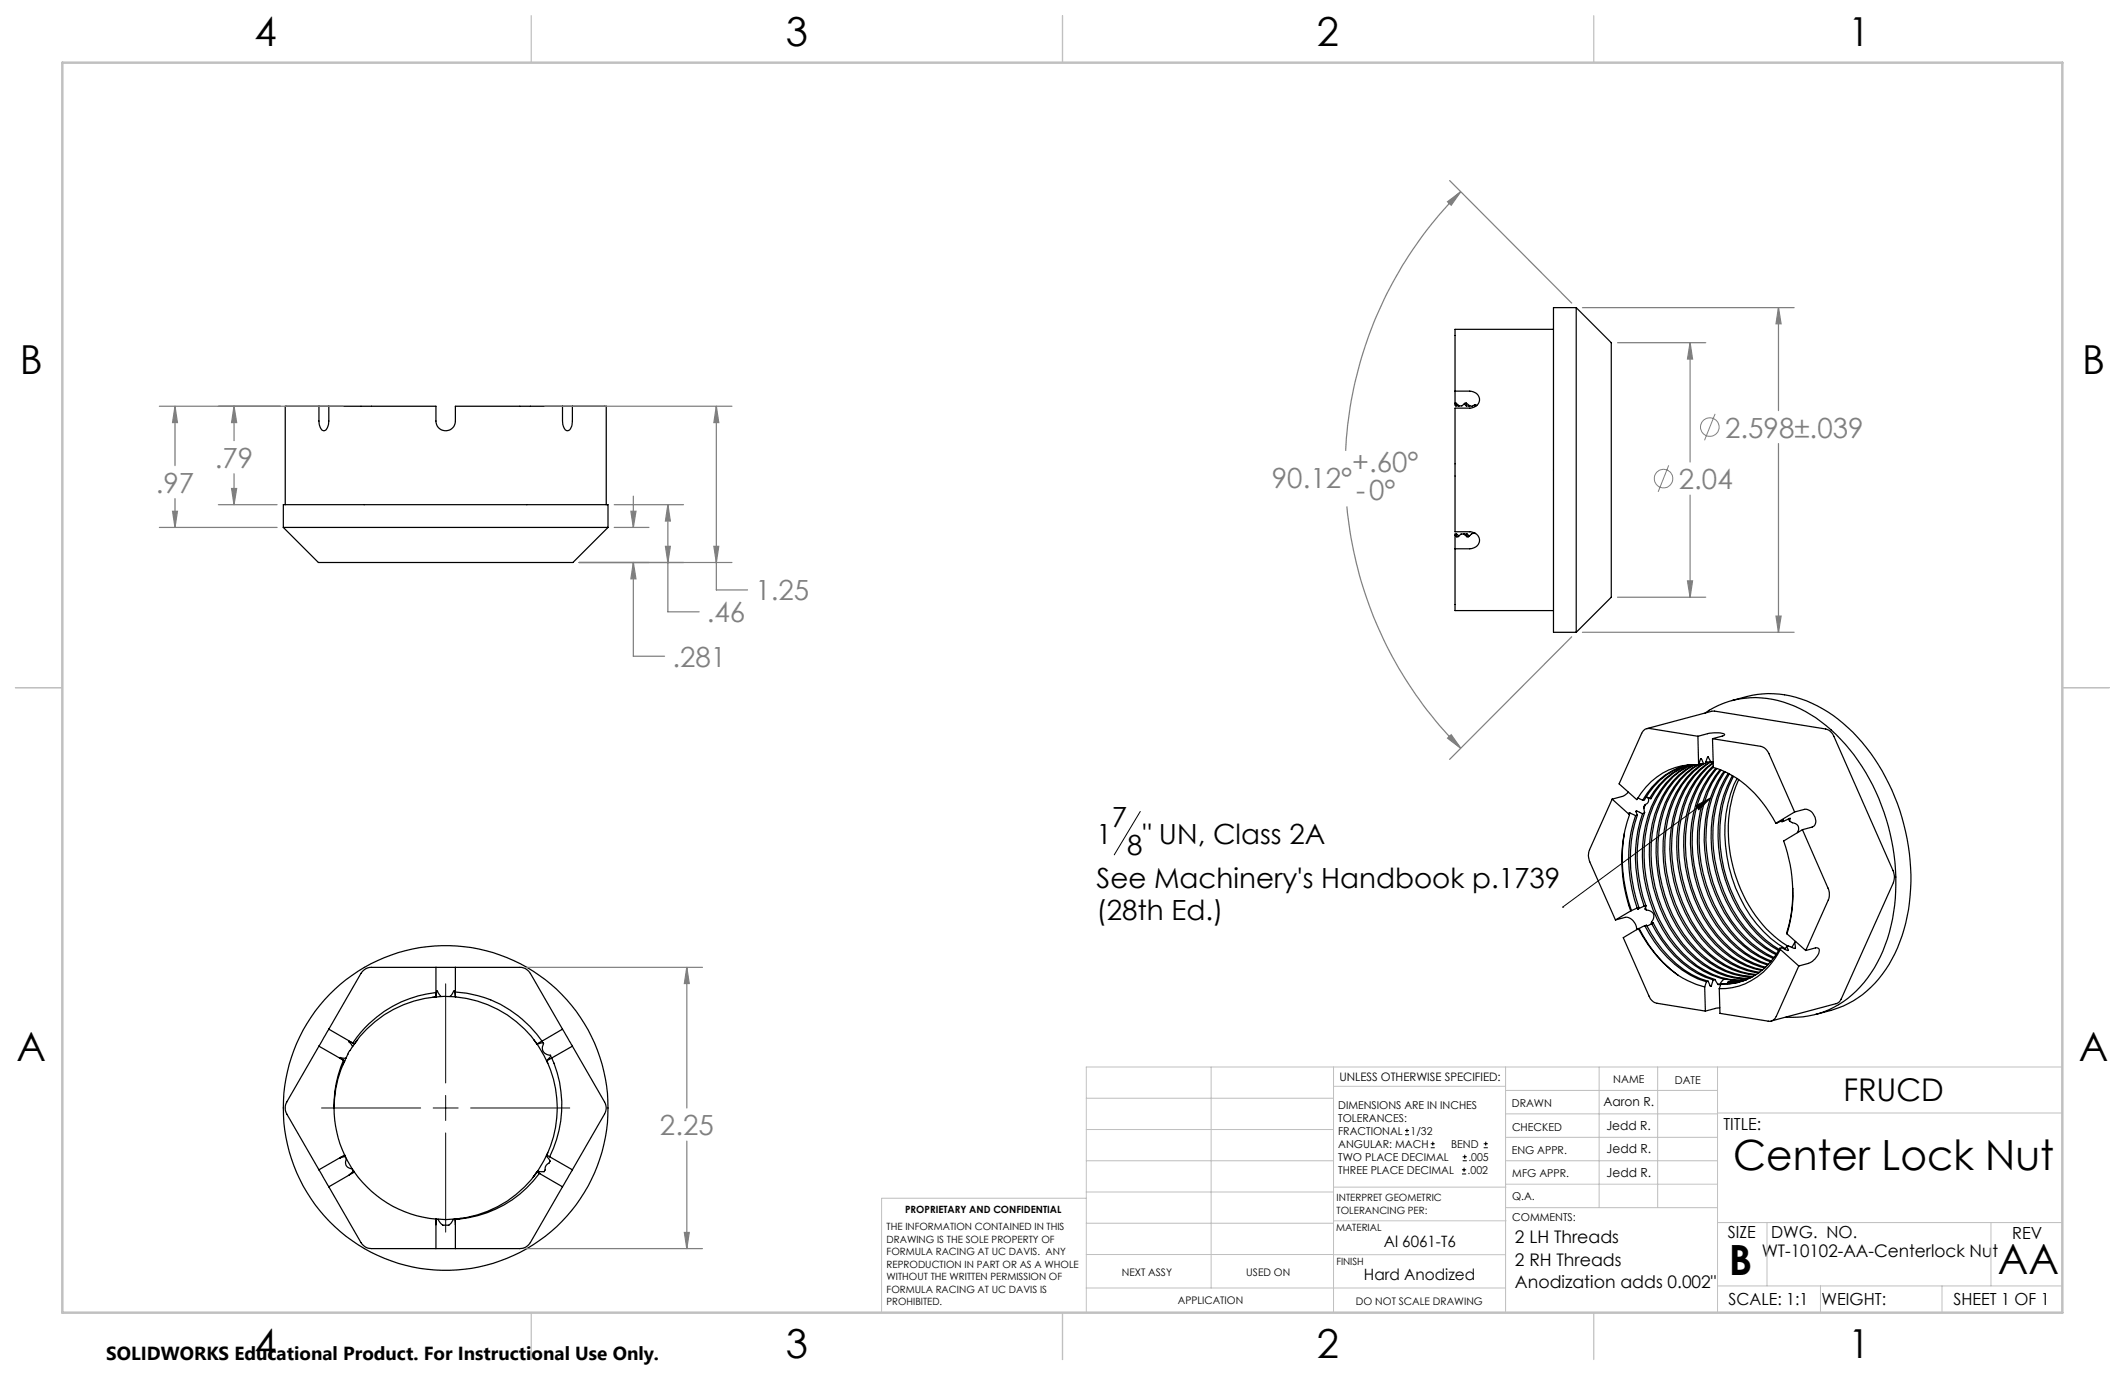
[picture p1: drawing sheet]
<svg xmlns="http://www.w3.org/2000/svg" width="432mm" height="279mm" viewBox="0 0 432 279" stroke-linecap="round" stroke-linejoin="round" font-family="sans-serif">
<g fill="none" stroke="#000" stroke-width=".25">
<path d="M295.7 79.5h3a1.71 1.71 0 0 1 1.7 1 1.71 1.71 0 0 1-.4 2l-1 .4h-3.3v25.2h3a1.71 1.71 0 0 1 1.7 1 1.71 1.71 0 0 1-.4 2l-1 .4h-3.3M315.7 66.9v57.2M315.7 66.9h-20v15.4l.1 .2M320.3 62.5v66M320.3 62.5h-4.6v4.4M320.3 62.5l7.1 7.1v51.8l-7.1 7.1M64.8 82.5v3a1.99 1.99 0 0 0 .9 2 1.43 1.43 0 0 0 1.1-1.6v-3.4M114.3 82.5v3a1.99 1.99 0 0 0 .9 2 1.35 1.35 0 0 0 1.1-1.6v-3.4M295.7 81.9h.1M295.8 81.9a1.06 1.06 0 0 0 1 .6 1.06 1.06 0 0 0 .9-.6h.3a1.23 1.23 0 0 0 1.8 .3l.3 .2M295.8 82.5h.6M295.9 82l-.1 .5"/>
<path d="M296.4 82.4v.1M297.5 82.1l.5 .4M298 82.5h.5M298 82v.5M298.5 82.4v.1M298.6 82.4l-.1 .1M299.6 82.3l.2 .3M57.6 107.2h65.9M57.6 107.2l7.1 7.1h51.7l7.1-7.1M57.6 107.2v-4.6h65.9v4.6M58 102.6v-20.1h30.6v3a1.98 1.98 0 0 0 2 2 1.98 1.98 0 0 0 1.9-2v-3h30.7v20.1M295.7 108.8l.3 .3"/>
<path d="M296 109.1h.3l.6-.6a1.35 1.35 0 0 1 1.2 .6M296 108.5h-.3v15.6h20M296 108.5l.4 .4M296 108.5v.5M297.6 108.5h.5M297.6 108.5v.1M297.6 108.5h-.1M298.1 108.5l.5 .4M298.1 108.5v.5M299.7 108.3l-.1 .1M299.8 108.4l-.8 .1-.6 .6h-.3M315.7 124.1v4.4h4.6"/>
<path d="M334.6 148.1l13.3-3.6h.5l22.6 3.6a2.44 2.44 0 0 1 1.6 1.5l12.1 27.3a3.1 3.1 0 0 1 0 2.5l-10.9 24.1-.6 .4-13.3 3.6M338.3 158.3a13.6 13.6 0 0 1 4.8-2.9 14.7 14.7 0 0 0-7.6 6.9l-.3-.1 .9-1.3zM342.3 155.6a14 14 0 0 0-8.1 6.9l-.4 .1M343.4 155.4a13.9 13.9 0 0 0-9.6 7.2M343.6 155.4a16 16 0 0 0-8.7 10.4 29.3 29.3 0 0 0 6.7 28 17.8 17.8 0 0 0 8.7 5.2M343.8 155.4a16.1 16.1 0 0 0-8.6 10.3 29.1 29.1 0 0 0 8.2 29.4 14.7 14.7 0 0 0 11.5 4M344.2 155.4a16.1 16.1 0 0 0-7.9 10 29.1 29.1 0 0 0 8.1 29.4 15.4 15.4 0 0 0 11 4M344.4 155.4a16.1 16.1 0 0 0-7.8 9.9 29.1 29.1 0 0 0 8.2 29.4 15.7 15.7 0 0 0 10.8 4.1M344.9 155.4a17.4 17.4 0 0 0-7.8 11.6 29.5 29.5 0 0 0 7.3 26 16 16 0 0 0 11.7 5.5M345 149.6l2.2-.6 1.1-.1a3.3 3.3 0 0 1 2.1 .4l-.2 .2-2.2 .6M345 149.6l-9.8-1.6a1.47 1.47 0 0 0-1.6 1l-4.6 10.3 3.6 3.2a13.2 13.2 0 0 1 12.6-7.1M345 149.6l.2 5.8"/>
<path d="M345.1 155.4a17.3 17.3 0 0 0-7.6 11.5 29.2 29.2 0 0 0 8.7 27.4 15.4 15.4 0 0 0 10.1 4.1M345.4 155.2l-.2 .2M346 155.2a17.6 17.6 0 0 0-7.5 11.5 29.3 29.3 0 0 0 8.7 27.3 15.6 15.6 0 0 0 9.5 4.1M346.2 155.3a17.1 17.1 0 0 0-7.3 11.3 29.5 29.5 0 0 0 8.7 27.4 16.2 16.2 0 0 0 9.3 4M346.2 155.2l-.5-1-.5 1.2M346.2 155.2h-1M346.4 144.9a18.7 18.7 0 0 1 19.4-.9 34.7 34.7 0 0 1 15.4 16.9 42.3 42.3 0 0 1 2.3 29.8 23 23 0 0 1-11.8 14.5 18.1 18.1 0 0 1-8.8 1.5M346.6 154.8h1.1M346.8 154.8l-.2 .2M347.1 153.8l-.6 1.3-.3 .1M347.1 153.8h.1M347.1 153.8l.6 1"/>
<path d="M347.4 154.8a17.2 17.2 0 0 0-7.5 11.5 29.2 29.2 0 0 0 8.7 27.4 15.8 15.8 0 0 0 8.8 4M347.6 154.8a17.4 17.4 0 0 0-7.3 11.4 29.5 29.5 0 0 0 7.2 26 17 17 0 0 0 10 5.4M348 150.1l9.8 1.6a2.44 2.44 0 0 1 1.6 1.4l5.3 11.9M348 150.1l.2 5.9a21 21 0 0 1 12 10.2l.7 1.1M348.1 155.6a19.8 19.8 0 0 0-5.9 14.1 29.2 29.2 0 0 0 9.2 23.2 16.3 16.3 0 0 0 7.2 3.8M348.1 154.9a17.7 17.7 0 0 0-6.8 11 29.2 29.2 0 0 0 8.7 27.4 17 17 0 0 0 8 3.9M348.1 155.1a19 19 0 0 0-6.8 12.8 29.7 29.7 0 0 0 7.6 23.9 17.6 17.6 0 0 0 9.2 5.3M348.1 154.8h-.4M348.2 155.9a20.5 20.5 0 0 0-5.7 13.7 29.2 29.2 0 0 0 9.3 23.2 16.9 16.9 0 0 0 7 3.7M348.7 156.1a22.3 22.3 0 0 0-5.1 17.6 27.8 27.8 0 0 0 10.7 20 15.8 15.8 0 0 0 4.9 2.4M348.9 156.2a22.7 22.7 0 0 0-4.9 17.4 28 28 0 0 0 10.7 20l3.1 1.8 1.5 .5M349.5 156.4a22.9 22.9 0 0 0-4.5 16.9 28.4 28.4 0 0 0 9.2 18.9 16.7 16.7 0 0 0 5.6 3.2"/>
<path d="M349.7 156.5a23.1 23.1 0 0 0-4.3 16.7 28.8 28.8 0 0 0 9.1 18.9 16 16 0 0 0 5.4 3.2M350.3 156.8a24 24 0 0 0-3.6 18.3 27.2 27.2 0 0 0 10.4 17.9l1.6 1 1.6 .8M350.5 156.8a24.3 24.3 0 0 0-3.4 18.2 27.2 27.2 0 0 0 10.4 17.9l3 1.7M351.2 157.2a25.6 25.6 0 0 0-2.7 19.7 25.8 25.8 0 0 0 11.6 16.7l.8 .4M351.4 157.3a26 26 0 0 0-1.9 21.7 24.6 24.6 0 0 0 11.5 14.8M351.9 142.3a21.4 21.4 0 0 1 11.8-.9 28.4 28.4 0 0 1 16.4 11.6 43.1 43.1 0 0 1 6.8 35.9 23.7 23.7 0 0 1-11.3 15l-3 1.2-3.6 1M352 157.6a26.5 26.5 0 0 0-1.4 21.1 26.3 26.3 0 0 0 9.3 13.5l1.5 .9M352.2 157.8a26.7 26.7 0 0 0-1.3 20.8 25.7 25.7 0 0 0 10.6 14.3M353 158.2a26.7 26.7 0 0 0-1.1 20.1 25.3 25.3 0 0 0 10.9 14.5M353.3 158.4a28.1 28.1 0 0 0 1 23.5 24.4 24.4 0 0 0 9 10.4M327.6 162.4l-4.6 10.2a3 3 0 0 0 0 2.5l5.3 11.8M327.6 162.4l3.5 3.2"/>
<path d="M330.1 169.3a30.9 30.9 0 0 0 1.4 15.7M330.9 161l-1.1 .8-2.2 .6M331.1 165.6a29.6 29.6 0 0 0 .3 19.5M331.2 165.2l1.2 .5M331.2 165.2h-.2l.1 .4M331.2 165.2l-.1 .2M332.4 165.7a28.9 28.9 0 0 0 .3 18.8M332.6 164.8l1.2 .5M332.6 164.8l-.2 .1 .3 .7M332.6 164.8l-.1 .3M332.7 165.6a28.9 28.9 0 0 0 .3 18.8M332.7 165.6l-.3 .1"/>
<path d="M332.8 162.1l1 .5M333.8 165.3a28.3 28.3 0 0 0 .3 18.8M334.2 165.1l-.4 .2M334.2 165.1a28 28 0 0 0 .3 19M334.3 163.5l-.3 .4 .2 1.2M334.3 163.5l-.3 .8M334.5 161.9l.7 .3M334.9 162.2a.95 .95 0 0 1-.6 1.3M334.9 162.1v.1M335 162.1l-.1 .1M362 166.8l.1 .2M362.1 167l.3-.3-1.5 .6"/>
<path d="M363.4 166.4l.2 .4M363.6 166.8l.2-.5-1.7 .7M363.6 166.8l.6 .3a1.28 1.28 0 0 1 1.1 .7 1.28 1.28 0 0 1-.1 1.4M364.7 165l1.9-.5a2.32 2.32 0 0 1 2.1 3.3l-.5 .3-1.9 .5M364.7 165l-3.8 2.3M366.3 168.6l5.1 11.8a3.1 3.1 0 0 1 .1 2.5l-4.6 10.2M366.3 168.6l-3.9 2.3a30.9 30.9 0 0 1 1.9 9.6M88.6 196.6h-13.1a2.44 2.44 0 0 0-2.2 1.2l-6.5 11.3M88.6 196.6h3.9M88.6 196.6v5.1M92.5 196.6h13.1a2.44 2.44 0 0 1 2.2 1.2l6.5 11.3M92.5 196.6v5"/>
<path d="M328.3 186.9l1.9-.5a2.41 2.41 0 0 1 2.4 2.5M331.4 185.1l-3.1 1.8M331.5 185l-.1 .1M332.7 184.5l-1.2 .5M332.9 184.6v.1M332.9 188.7l-3.1 1.8 5.3 11.9a2.24 2.24 0 0 0 1.6 1.5l9.8 1.6M332.9 188.7a27 27 0 0 0 8.1 9.5M333 184.4l-.3 .3h.2M333 184.4l-.3 .1M333.1 188.7a26.2 26.2 0 0 0 7.9 9.5M333.1 188.7h-.2M334.1 184.1l-1.2 .6"/>
<path d="M334.2 188.1a22.8 22.8 0 0 0 10.9 10.8l1.6 .6M334.2 188.1l-1.1 .6M334.2 188.1l.4-.1a22.8 22.8 0 0 0 10.8 10.8l1.7 .6M334.4 184.4l.1 .5M334.5 184.1h-.4M334.5 184.1l-.2 .6 .2 .2M334.5 184.9a1.37 1.37 0 0 1 1.5 .8 1.37 1.37 0 0 1-.4 1.7M335.6 187.4l-.1 .2h.5M335.6 187.4l.1 .2M335.6 187.7a22.4 22.4 0 0 0 10.9 10.8l1.6 .6M335.6 187.7l-.9 .5M335.6 187.7h.1"/>
<path d="M336 187.6a21.7 21.7 0 0 0 12.5 11.4M336 187.6l-.4 .1M341 198.2a19.1 19.1 0 0 0 5.4 2.4M346.7 199.5l-.3 1.1M347.1 199.4l.5 1h.1M347.1 199.4l-.4 .1M348.1 199.1l-.4 1.3M348.5 199l.6 1.1h.3M348.5 199l-.4 .1M349 199.9l.4 .2M349.7 200l-.3 .9M350.3 199l-.9 1.1"/>
<path d="M350.3 199l1.4 .2M351.1 199.6l-.1 .3M351.7 199.2l.1 .3M353.3 199.6l-3.6 .4M354 199.4l-2.9 .2M354.3 199.3l-3.2 .3M354.8 199.1l-1.3 .1h-1.8M361.7 192.7a12.9 12.9 0 0 1-12 7.3M361.7 192.7l.1 .2M361.8 192.9a13.7 13.7 0 0 1-12.4 8M361.8 192.9l3.7 3.4M363.1 192.3l.3 .8h-.2a2.1 2.1 0 0 0-1.5-.4"/>
<path d="M363.1 192.3l-.4 .6M363.1 189.8l3.8 3.3M364.3 180.5a27.1 27.1 0 0 1-1.2 9.3M364.3 180.5a25.5 25.5 0 0 1-1.3 9.1l.1 .2M364.7 191.5l.1 1.1-.1 .1-1.3-.5-.3 .1M364.7 191.5l-.6 1M364.9 191.3l-.2 .2M365.5 196.3l-4.6 10.3a1.5 1.5 0 0 1-1.6 .9l-9.8-1.6-.1-5M366.9 193.1l2-.5a.66 .66 0 0 1 .8 .3 .66 .66 0 0 1-.1 .8 3.8 3.8 0 0 1-2.1 2.1l-2 .5M64.8 212.6l5.2 3a22.1 22.1 0 0 0-2.1 9.5M64.8 212.6l-6.5 11.3a2.56 2.56 0 0 0 0 2.5l6.5 11.3M66.8 209.1l-2 3.5"/>
<path d="M66.8 209.1l4.9 2.8M69.8 215.4a23.4 23.4 0 0 0-1.9 9.7M70.1 215.5l-.2 .3M70.3 215.1l-1.2-.2 .6 .5M70.3 215.1l-.6 1.3M71.6 211.9l-.7-.3 .7 1.1M71.6 212.7l-.8 1.2-.5 1.2M72.7 211.3l-1.1 1.4M88.6 201.7v.9M88.6 202.6a22.7 22.7 0 0 0-16.6 9.5l-.3-.2M88.6 201.7a23.2 23.2 0 0 0-16.9 10.2M89.6 202.5h1.8"/>
<path d="M89.6 202.5l-.7-1.1h-.1l-.2 1.2M89.6 202.5l-1.8 .2M91.4 202.5l.8-1.1h.2l.1 1.2M91.4 202.5l1.2 .1M92.5 202.6a22.7 22.7 0 0 1 16.6 9.5l1-.5M92.5 201.6v1M92.5 201.6a22.8 22.8 0 0 1 17.6 10M108.4 211.2l1 1.3 1.6 3M109.1 212.2l.8-.3 .5 .1a1.63 1.63 0 0 0 1.5 2.5v.1l-.8 1M111.1 215.6l.2 .5M111.1 215.6a22.6 22.6 0 0 1 0 19.1l.6 .4M112.1 215a23.4 23.4 0 0 1-.4 20.1"/>
<path d="M112.1 215l-1 .6M114.3 209.1l2 3.5M114.3 209.1l-4.2 2.5M116.3 212.6l6.5 11.3a2.34 2.34 0 0 1 0 2.5l-6.5 11.3M116.3 212.6l-4.2 2.4M346.4 200.6l.1 4.9M347.5 200.3l.2 .1M349.5 204.8l-3 .7M64.8 237.7l2 3.5M67.9 225.1a23.1 23.1 0 0 0 2.1 9.6M70 234.7l-5.2 3M70 234.7l.1 .3"/>
<path d="M70.1 234.7l.2 .5M70.1 235l-1.1 .3 .3-.1M70.1 235l.2 .4a1.43 1.43 0 0 0 1.3 2.1l.2 .4M70.4 235.5l1.1 2M71.7 237.8l.3 .3M71.8 237.9l-.8 .8M71.8 237.9l.2 .2M72 238.2a22.7 22.7 0 0 0 16.6 9.5M72 238.2l-5.2 3M109.1 238.2a22.5 22.5 0 0 1-16.6 9.5h.1M109.1 238.2l.5 .2M109.1 238.1l-.7 .9"/>
<path d="M109.1 238.1l.6 .4M109.1 238.1l-.8 1.1M109.6 238.4a23 23 0 0 1-17.1 9.4v5.9M109.6 238.4l4.7 2.8M111 234.9l-1.7 3M111 234.9l.8 1-.2 .4a1.26 1.26 0 0 0-.8 1.4l-.2 .4-1.3-.1-.2 .1M111.1 234.7l-.1 .2M111.3 234.2l-.2 .5M111.7 235.1l4.6 2.6M116.3 237.7l-2 3.5M66.8 241.2l6.5 11.3a2.44 2.44 0 0 0 2.2 1.2h13.1M88.6 253.7h3.9"/>
<path d="M88.6 247.7v6M88.6 247.7h.1M88.7 247.7l-.1 1.2M88.7 247.7l.3 .1a1.52 1.52 0 0 0 1.2 1.2 1.52 1.52 0 0 0 1.6-.7l.3-.5 .3-.1M89.1 247.7l1.5 .1 1.5-.1M92.4 247.7l.1 1.2M93.7 247.6l-1.3 .1M114.3 241.2l-6.5 11.3a2.44 2.44 0 0 1-2.2 1.2h-13.1"/>
<circle cx="90.6" cy="225.1" r="33"/>
</g>
<g fill="none" stroke="#808080" stroke-width=".2">
<path d="M339.1 94.5l-2.2 5.4M348.5 84.1l-2.1 5.4"/>
<circle cx="338" cy="97.2" r="1.89"/>
<circle cx="347.4" cy="86.8" r="1.88"/>
</g>
<g fill="none" stroke="#000" stroke-width=".2">
<path d="M231.7 164.9l-5.3 8.8M344.6 163.7l3-1.5-2.4 2.3zM347.6 162.2l-30.1 22.1M90.6 199.9v20.2M317.5 184.3h.1M65.3 225.1h20.2M88 225.1h5.1M90.6 222.6v5.1M90.6 230.2v20.2M95.6 225.1h20.2M285.5 230.6h.8M285.5 229.7h.8"/>
<path d="M285.9 229.3v.9M290.7 233.2h.8M290.7 232.4h.8M291.1 232v.8M297.1 238.5h.8M297.1 237.7h.8M297.2 235.9h.9M297.2 235.1h.9M297.5 237.3v.8M297.6 234.6v.9M301.5 233.2h.8M301.5 232.4h.8"/>
<path d="M301.9 232v.8"/>
</g>
<g fill="none" stroke="#808080" stroke-width=".25">
<path d="M294.6 36.7l24.8 24.9M296.8 38.9a79.9 79.9 0 0 0-23.4 52.7M294.1 41l2.7-2.1-1.9 2.8zM321.6 62.5h43M328.7 69.6h17.9M343.4 69.6v24.3M343.4 69.6l.5 3.4h-1zM361.4 62.5l.5 3.3h-1zM361.4 62.5v20.9M32.4 82.5h37.3M35.6 82.5v12.1M35.6 82.5l.5 3.4h-1z"/>
<path d="M47.1 99.3h1l-.5 3.3zM47.6 82.5v7M47.6 96.3v6.3M47.6 82.5l.5 3.4h-1zM110.7 82.5h38M145.6 82.5v37.4h6.3M145.6 82.5l.5 3.4h-1zM361.4 90.1v38.4M32.4 107.2h23.9M35.1 103.9h1l-.5 3.3zM35.6 101.3v5.9M44.4 102.6h11.9"/>
<path d="M117.7 114.3h31M124.8 107.2h7.1M124.8 102.6h14.1M128.2 103.9h1l-.5 3.3zM128.7 114.3v19h6.3M128.7 100.8v6.4M128.7 114.3l.5 3.3h-1zM135.2 111h1l-.5 3.3zM135.7 102.6v21.7h6.4M135.7 102.6l.5 3.3h-1zM145.1 111h1l-.5 3.3zM273.7 102.9a79.9 79.9 0 0 0 23.1 49.1"/>
<path d="M342.9 118h1l-.5 3.4zM343.4 100.6v20.8M319.4 129.4l-24.8 24.9M321.6 128.5h43M328.7 121.4h17.9M360.9 125.2h1l-.5 3.3zM294.1 150l.8-.7 1.9 2.7zM106.9 196.6h35.8M139.6 196.6v28.5M139.6 196.6l.5 3.2h-1zM139.6 231.9v21.8M106.9 253.7h35.8"/>
<path d="M139.1 250.4h1l-.5 3.3z"/>
</g>
<g fill="none" stroke="#c0c0c0" stroke-width=".2">
<path d="M246.1 216.8v44.9M271 216.8v49.9M305.9 216.8v49.9M324.9 216.8v28.6M336.8 216.8v28.6M349 216.8v49.9M419.1 216.8h-198.4v49.9M220.7 235.9h50.3M220.7 229.5h50.3M220.7 223.2h50.3M271 220.7h34.9M305.9 231.1h43.1"/>
<path d="M305.9 226.3h43.1M305.9 221.6h43.1M305.9 235.9h43.1M349 226.2h70.1M220.7 248.6h50.3M220.7 242.2h50.3M220.7 254.9h50.3M220.7 243.5h-41.6v23.2M271 255h34.9M271 248.1h35M271 241.2h35M305.9 240.6h43.1"/>
<path d="M306 245.4h43M349 248.4h70.1M359.1 248.4v12.9M404.6 248.4v12.9M220.7 261.7h85.2M349 261.3h70.1M369.9 261.3v5.4M394.6 261.3v5.4"/>
</g>
<path d="M108 3.2v9.5M215.9 3.2v9.5M323.8 3.2v9.5M3.1 139.7h9.6M419.1 139.7h9.5M108 266.7v9.6M215.9 266.7v9.6M323.8 266.7v9.6" fill="none" stroke="#c0c0c0" stroke-width=".25"/>
<path d="M12.7 12.7h406.4v254h-406.4z" fill="none" stroke="#c0c0c0" stroke-width=".5"/>
<path d="M344.6 163.7l3-1.5-2.4 2.3z" fill="#000"/>
<path d="M139.6 196.6l.5 3.2h-1zM139.1 250.4h1l-.5 3.3zM145.1 111h1l-.5 3.3zM145.6 82.5l.5 3.4h-1zM128.7 114.3l.5 3.3h-1zM128.2 103.9h1l-.5 3.3zM135.7 102.6l.5 3.3h-1zM135.2 111h1l-.5 3.3zM47.6 82.5l.5 3.4h-1zM47.1 99.3h1l-.5 3.3zM35.6 82.5l.5 3.4h-1zM35.1 103.9h1l-.5 3.3zM342.9 118h1l-.5 3.4zM343.4 69.6l.5 3.4h-1zM294.1 41l2.7-2.1-1.9 2.8zM294.1 150l.8-.7 1.9 2.7zM361.4 62.5l.5 3.3h-1zM360.9 125.2h1l-.5 3.3z" fill="#808080"/>
<g font-size="8.5">
<text x="352.2" y="237.7">Center Lock Nut</text>
<text x="351.3" y="259">B</text>
<text x="406" y="258.9">AA</text>
</g>
<g font-size="8.1">
<text x="51.7" y="9.3">4</text>
<text x="159.7" y="9.3">3</text>
<text x="267.6" y="9.3">2</text>
<text x="375.6" y="9.3">1</text>
<text x="4" y="76">B</text>
<text x="423.1" y="76">B</text>
<text x="3.3" y="215.7">A</text>
<text x="422.4" y="215.7">A</text>
<text x="51.7" y="276">4</text>
<text x="159.7" y="276">3</text>
<text x="267.6" y="276">2</text>
<text x="375.6" y="276">1</text>
</g>
<text font-size="6.3" x="374.6" y="223.7">FRUCD</text>
<g font-size="5.6" fill="#808080">
<text x="350.6" y="88.9">2.598±.039</text>
<text x="43.7" y="95">.79</text>
<text x="31.7" y="100.1">.97</text>
<text x="258.5" y="99.1">90.12°</text>
<text x="274.8" y="96">+.60°</text>
<text x="275.6" y="101.7">-0°</text>
<text x="341.2" y="99.4">2.04</text>
<text x="153.5" y="122">1.25</text>
<text x="143.6" y="126.4">.46</text>
<text x="136.6" y="135.5">.281</text>
<text x="134.1" y="230.6">2.25</text>
</g>
<g font-size="5.6">
<text x="222.8" y="171.5">1</text>
<text x="225.9" y="168.1">7</text>
<text x="229.1" y="173.7">8</text>
<text x="232.2" y="171.5">&quot; UN, Class 2A</text>
<text x="222.8" y="180.4">See Machinery's Handbook p.1739</text>
<text x="222.8" y="187">(28th Ed.)</text>
</g>
<text font-size="3.8" x="21.6" y="276.3">SOLIDWORKS Educational Product. For Instructional Use Only.</text>
<g font-size="3.5">
<text x="307.8" y="252.7">2 LH Threads</text>
<text x="307.8" y="257.2">2 RH Threads</text>
<text x="358" y="255.4">WT-10102-AA-Centerlock Nut</text>
<text x="307.8" y="261.7">Anodization adds 0.002&quot;</text>
</g>
<g font-size="3.4">
<text x="350.2" y="229.5">TITLE:</text>
<text x="351.1" y="251.6">SIZE</text>
<text x="359.9" y="251.6">DWG. NO.</text>
<text x="408.9" y="251.7">REV</text>
<text x="351.2" y="265.2">SCALE: 1:1</text>
<text x="370.1" y="265.3">WEIGHT:</text>
<text x="396.9" y="265.2">SHEET 1 OF 1</text>
</g>
<g font-size="3.2">
<text x="281.2" y="253.3">Al 6061-T6</text>
<text x="277.1" y="260.1">Hard Anodized</text>
</g>
<g font-size="2.5">
<text x="325.8" y="224.8">Aaron R.</text>
<text x="326.4" y="229.6">Jedd R.</text>
<text x="326.5" y="239.1">Jedd R.</text>
<text x="326.5" y="234.4">Jedd R.</text>
</g>
<text font-size="2.4" x="272.2" y="219.7">UNLESS OTHERWISE SPECIFIED:</text>
<g font-size="2.2">
<text x="327.8" y="220.1">NAME</text>
<text x="340.3" y="220.2">DATE</text>
<text x="271.9" y="225.3">DIMENSIONS ARE IN INCHES</text>
<text x="271.9" y="227.9">TOLERANCES:</text>
<text x="307.2" y="224.9">DRAWN</text>
<text x="271.9" y="230.6">FRACTIONAL</text>
<text x="271.9" y="233.2">ANGULAR: MACH</text>
<text x="286.6" y="230.6">1/32</text>
<text x="294.9" y="233.2">BEND</text>
<text x="307.3" y="229.8">CHECKED</text>
<text x="271.9" y="238.5">THREE PLACE DECIMAL</text>
<text x="271.9" y="235.9">TWO PLACE DECIMAL</text>
<text x="298.2" y="238.5">.002</text>
<text x="298.4" y="235.9">.005</text>
<text x="307.2" y="234.5">ENG APPR.</text>
<text x="307.3" y="239.2">MFG APPR.</text>
<text x="307.3" y="243.9">Q.A.</text>
<text x="307.3" y="248.1">COMMENTS:</text>
</g>
<g font-size="2.1">
<text x="227.9" y="259.2">NEXT ASSY</text>
<text x="253.3" y="259.2">USED ON</text>
<text x="239.3" y="265">APPLICATION</text>
<text x="275.5" y="265.1">DO NOT SCALE DRAWING</text>
</g>
<g font-size="2">
<text x="271.6" y="244.1">INTERPRET GEOMETRIC</text>
<text x="180.2" y="250">THE INFORMATION CONTAINED IN THIS</text>
<text x="183.9" y="246.4">PROPRIETARY AND CONFIDENTIAL</text>
<text x="271.5" y="250.2">MATERIAL</text>
<text x="271.6" y="246.6">TOLERANCING PER:</text>
<text x="180.2" y="252.5">DRAWING IS THE SOLE PROPERTY OF</text>
<text x="180.2" y="255.1">FORMULA RACING AT UC DAVIS. ANY</text>
<text x="180.2" y="257.6">REPRODUCTION IN PART OR AS A WHOLE</text>
<text x="271.5" y="257">FINISH</text>
<text x="180.2" y="260.1">WITHOUT THE WRITTEN PERMISSION OF</text>
<text x="180.2" y="262.6">FORMULA RACING AT UC DAVIS IS</text>
<text x="180.2" y="265.2">PROHIBITED.</text>
</g>
</svg>
